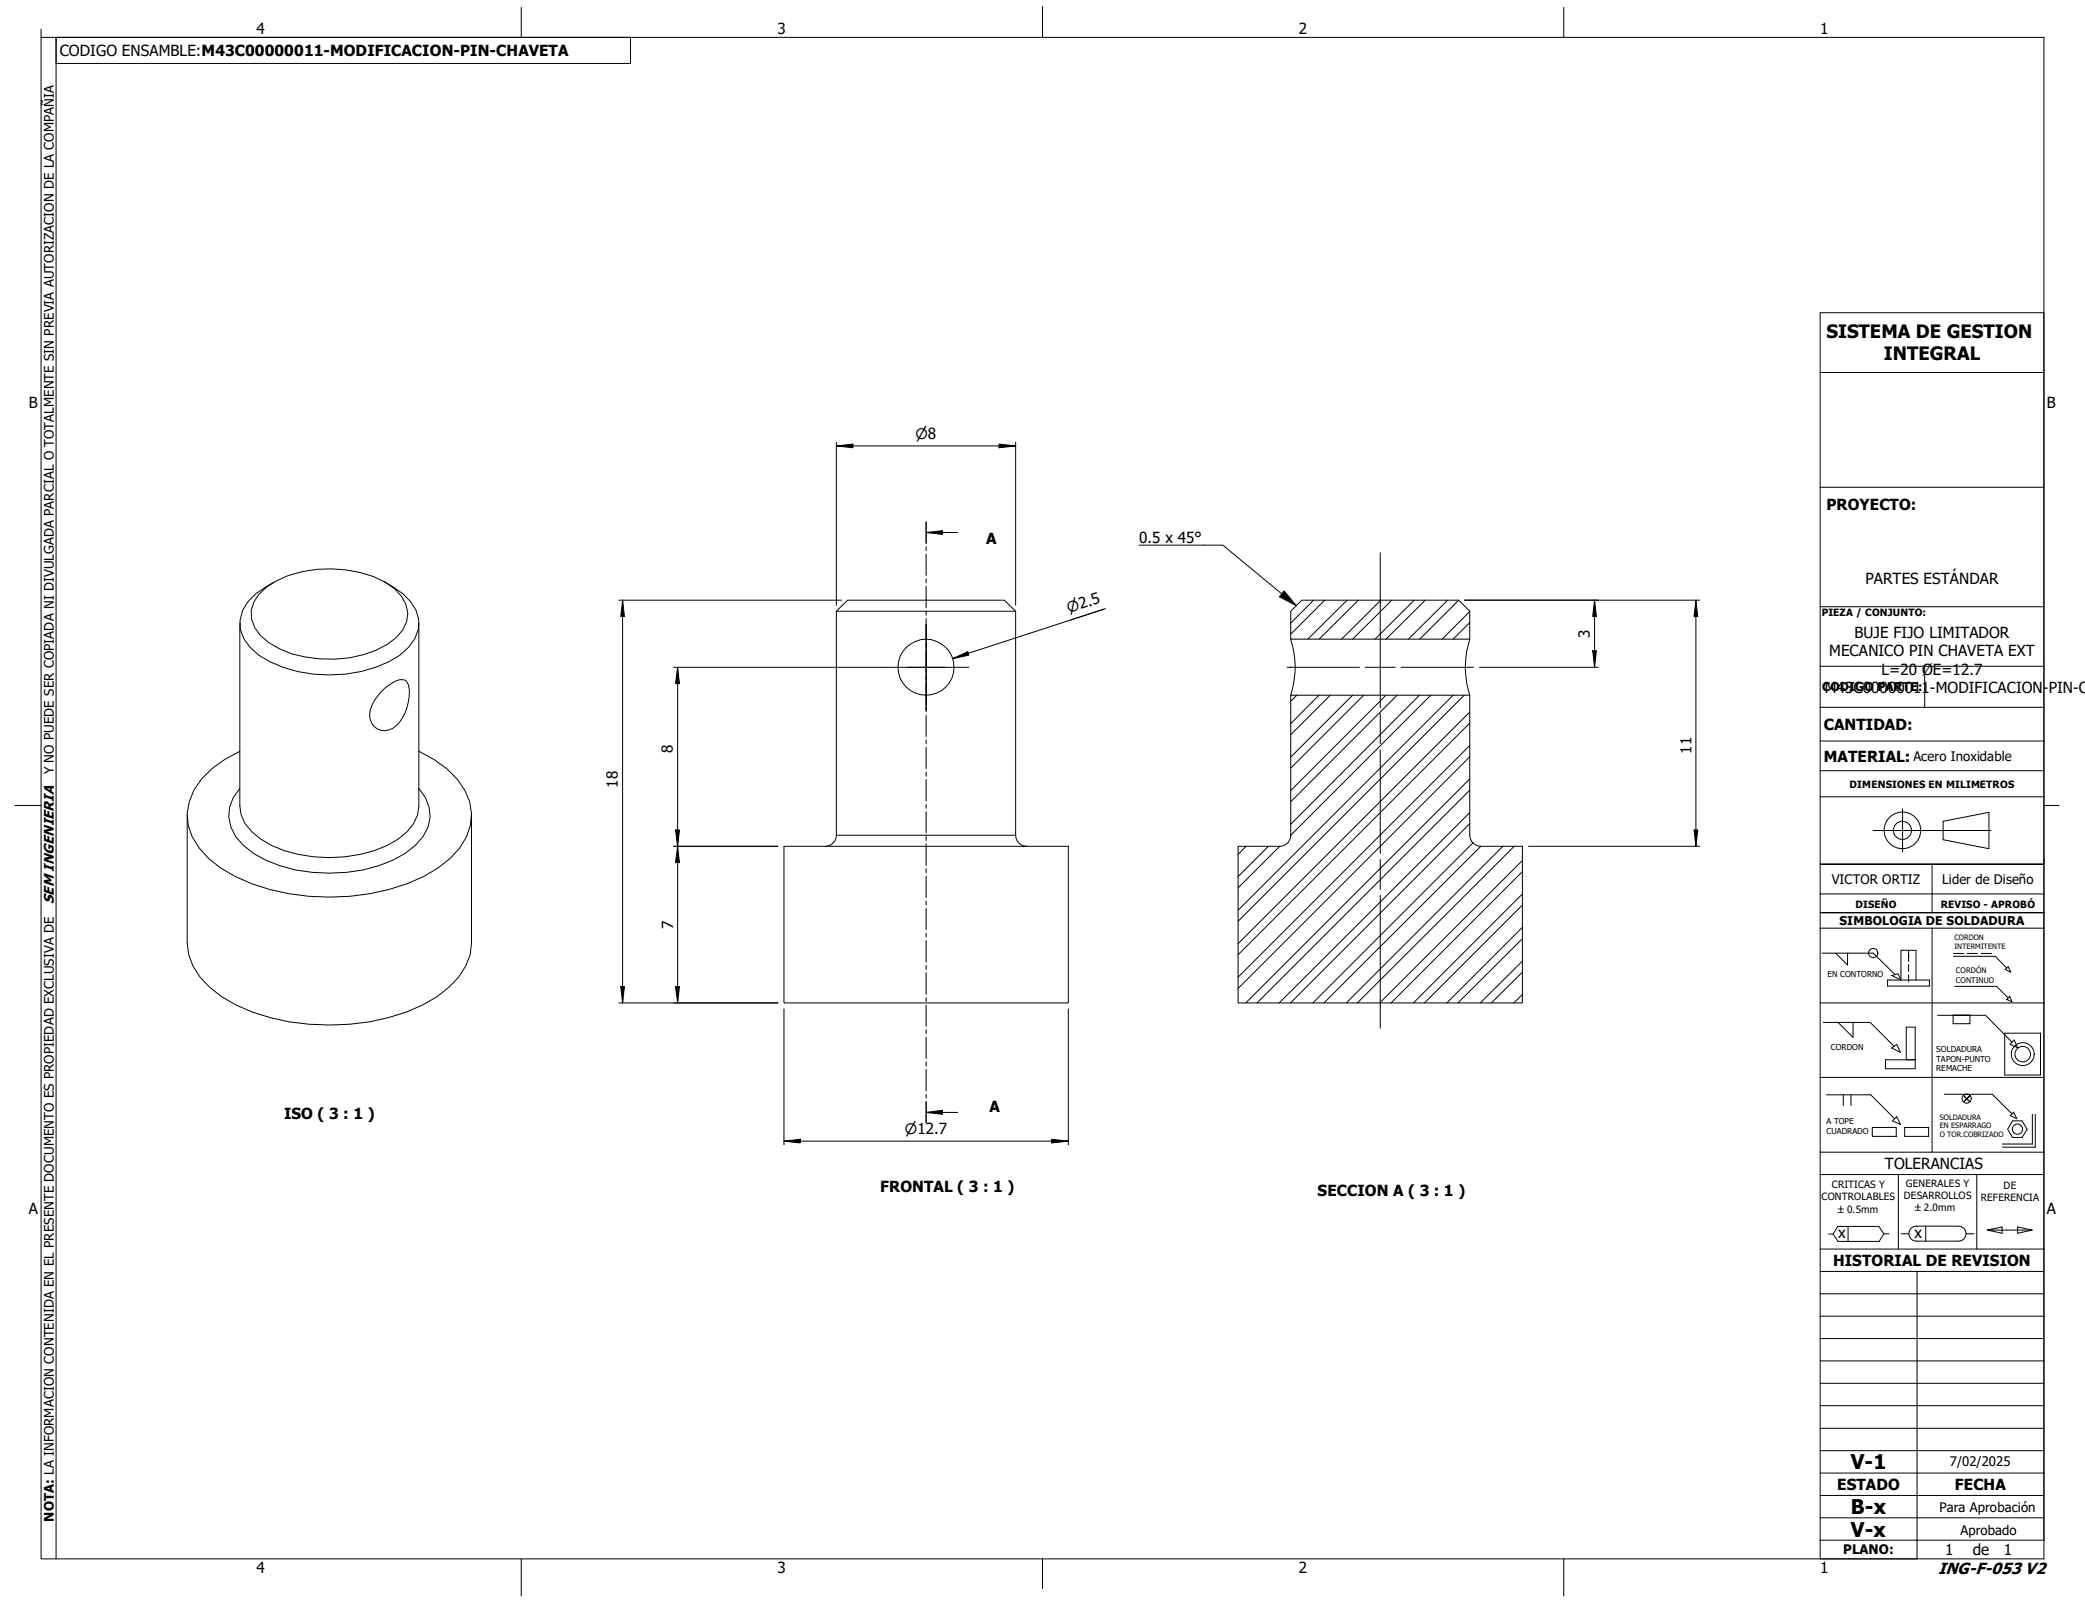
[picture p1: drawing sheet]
<svg xmlns="http://www.w3.org/2000/svg" width="279mm" height="216mm" viewBox="0 0 279 216" stroke-linecap="round" stroke-linejoin="round" font-family="sans-serif">
<!-- layer: Hatch (ISO) -->
<g fill="none" stroke="#000" stroke-width=".13">
<path d="M173.8 93.2l-.8 .8M176 80.4l-3 3.1M176.7 93.2l-3.7 3.8M177.5 80.4l-4.5 4.6M178.3 93.2l-5.3 5.3M180.5 80.4l-5.2 5.3M181.3 93.2l-8.3 8.3M182 80.4l-5.2 5.3M182.7 93.2l-9.7 9.7M185 80.4l-5.2 5.3M185.7 93.2l-12.7 12.7M186.5 80.4l-5.2 5.3"/>
<path d="M187.2 93.2l-14.2 14.3M189.5 80.4l-5.2 5.3M190.2 93.2l-17.2 17.3M191 80.4l-5.3 5.3M191.7 93.2l-18.7 18.7M194 80.4l-5.3 5.3M194.7 93.2l-28.8 28.8M195.5 80.4l-5.2 5.3M196.2 93.2l-30.3 30.3M197 99.9l-31.1 31.1M197 95.4l-31.1 31.1M197 82l-3.7 3.7"/>
<path d="M197 96.9l-31.1 31.1M197 83.4l-2.3 2.3M167 113.4l-1.1 1.1M170 113.4l-4.1 4.1M171.5 113.4l-5.6 5.6M197 108.9l-25.6 25.5M197 104.4l-30.1 30M197 110.4l-24.1 24M197 105.9l-28.5 28.5M197 101.4l-31.1 31.1M197.4 112.9l-21.5 21.5M198.4 113.4l-21 21"/>
<path d="M201.4 113.4l-21 21M202.9 113.4l-21 21M204 119.8l-14.6 14.6M204 115.3l-19.1 19.1M204 116.8l-17.6 17.6M204 133.3l-1.2 1.1M204 128.8l-5.6 5.6M204 124.3l-10.1 10.1M204 130.3l-4.2 4.1M204 125.8l-8.6 8.6M204 121.3l-13.1 13.1"/>
</g>
<!-- layer: Visible (ISO) -->
<g fill="none" stroke="#000" stroke-width=".13">
<path d="M34.7 79.7a10.6 10.6 0 0 1 5.8-3.1 16.6 16.6 0 0 1 11.1 1.4 5.4 5.4 0 0 1 3 4.2 4.9 4.9 0 0 1-2.7 4.2 16.3 16.3 0 0 1-14.4 .6 6.1 6.1 0 0 1-3.8-4v-1.2l.3-1.1zM36.7 78l-1 .6a6.1 6.1 0 0 0-3.5 4.5v1.2a6.8 6.8 0 0 0 4 4.4 18.8 18.8 0 0 0 15.9 0 6.9 6.9 0 0 0 4-4.4 5 5 0 0 0-2.1-4.7l-2.4-1.6M32.1 83.5v24.5M51 92.8a4.4 4.4 0 0 1 3-1.7 1.07 1.07 0 0 1 .8 1.1 6.4 6.4 0 0 1-1.7 5 2.07 2.07 0 0 1-2.6 .5 2.07 2.07 0 0 1-.9-2.5 5.6 5.6 0 0 1 1.4-2.4zM56.1 83.5v24.5M112.1 81.9l1.5-1.5h21l1.5 1.5M112.1 81.9v30a1.5 1.5 0 0 1-1.5 1.5M112.1 81.9h24M136.1 81.9v30a1.5 1.5 0 0 0 1.5 1.5M173 93.2h24v18.7a1.5 1.5 0 0 0 1.5 1.5h5.5v21h-38.1v-21h5.6a1.5 1.5 0 0 0 1.5-1.5zM173 81.9l1.4-1.5h21.1l1.5 1.5v3.8h-24zM173 85.7a12.1 12.1 0 0 1 0 7.5"/>
<path d="M197 85.7a12.1 12.1 0 0 0 0 7.5M243.9 89.3h14M243.9 81.3h30M243.9 94.8h30M243.9 99.3h30M25.1 109.2v17.2a8.1 8.1 0 0 0 3 5.9 19.4 19.4 0 0 0 8.1 4.1 30.6 30.6 0 0 0 20.4-1.7 12.7 12.7 0 0 0 5.8-5.2l.6-1.5 .2-1.6v-17.2M32.1 100.7a12.9 12.9 0 0 0-6.1 5.2 6.7 6.7 0 0 0 .7 7.8 15.3 15.3 0 0 0 7 4.7 30.6 30.6 0 0 0 23.1-.9 12.3 12.3 0 0 0 5.7-5.4 6.9 6.9 0 0 0-1.3-7.7l-1.3-1.4-1.8-1.2-2-1.1M105.1 113.4h38.1v21h-38.1zM243.9 119.8h15M243.9 179.4h30M243.9 176.4h30M243.9 173.4h30"/>
<path d="M243.9 170.4h30M247.6 164.4v2M252.4 165.3l-.6 1.1h-5.5l-.7-1h-.6M253.1 165.3h-.7l-.6-.9h-5.5l-.7 1M254.8 165.3h1M256.9 166.3h5.5M256.9 164.3h5.5M256.9 164.3a1.01 1.01 0 0 0-1.1 1 1.01 1.01 0 0 0 1.1 1M256.9 170.4v38.5M258.1 164.3v2M262.4 164.3a1.01 1.01 0 0 1 1.1 1 1.01 1.01 0 0 1-1.1 1M263.5 165.3h1"/>
<path d="M266.3 164.9l2 .4v-.9l-2 .5h6M270.4 164.4l1.9 .5-1.9 .4zM243.9 182.4h30"/>
<circle cx="124.1" cy="89.4" r="3.8"/>
</g>
<!-- layer: Visible Narrow (ISO) -->
<path d="M32.1 108l.2 1.2a7.5 7.5 0 0 0 4.1 4.1 19.2 19.2 0 0 0 15.5 0 7.2 7.2 0 0 0 4.1-4.1l.1-1.2M32.1 105.7a5.1 5.1 0 0 0 .5 7.6 15.3 15.3 0 0 0 9.2 3.6 19.7 19.7 0 0 0 12.5-2.5 6.6 6.6 0 0 0 3.3-4.9l-.1-1.3-.5-1.3-.9-1.2M112.1 111.9h24" fill="none" stroke="#000" stroke-width=".13"/>
<!-- layer: Section Line (ISO) -->
<g fill="none" stroke="#000" stroke-width=".13">
<path d="M124.1 71.4l2.2-.3v.5zM124.1 70v2.8M124.1 73.3v.5M124.1 74.3v2.8M124.1 77.6v.5M124.1 78.6v2.9M124.1 71.4h4.2M124.1 81.9v.5M124.1 82.9v2.9M124.1 86.2v.5M124.1 87.2v2.9M124.1 90.5v.6"/>
<path d="M124.1 91.5v2.9M124.1 94.9v.5M124.1 95.8v2.9M124.1 99.2v.5M124.1 100.2v2.8M124.1 103.5v.5M124.1 104.5v2.9M124.1 107.8v.5M124.1 108.8v2.9M124.1 112.1v.5M124.1 113.1v2.9M124.1 116.4v.6"/>
<path d="M124.1 117.4v2.9M124.1 120.8v.5M124.1 121.7v2.9M124.1 125.1v.5M124.1 126v2.9M124.1 129.4v.5M124.1 130.4v2.8M124.1 133.7v.5M124.1 134.7v2.8M124.1 138v.5M124.1 139v2.9M124.1 149.1l2.2-.3v.5z"/>
<path d="M124.1 142.3v.6M124.1 143.3v2.9M124.1 146.6v.6M124.1 147.6v2.9M124.1 149.1h4.2"/>
</g>
<path d="M124.1 71.4l2.2-.3v.5zM124.1 149.1l2.2-.3v.5z" fill="#000"/>
<!-- layer: Title (ISO) -->
<path d="M243.9 49.9h30M243.9 65.3v-23.4h30v164.5M243.9 65.3v57M243.9 65.3h30M243.9 103.3h30M273.9 115.8h-30h30M243.9 122.3v32.1h30M243.9 122.3h30M243.9 154.4v54.5h13M243.9 167.4h30" fill="none" stroke="#000" stroke-width=".13"/>
<!-- layer: Title (ANSI) -->
<g fill="none" stroke="#000" stroke-width=".13">
<path d="M273.9 89.3h-16v5.5M243.9 106.8h30M258.9 119.8h15M258.9 115.8v6.5M260.4 110.1l6.1-1.2v4.8l-6.1-1.2zM243.9 122.3h30h-29.7M243.9 124.4h30M243.9 134.4h30M244.2 127.7h6.8l2.9 2.9M244.3 137h6.3l3.2 3.2M246 127.7l1.6 1.6v-1.6M246.3 137l2 2v-2"/>
<path d="M252.9 131.3h5.7v.9h-5.7zM253.5 130.7l.9-.2 .3 .8zM254.7 131.3v-3.9h2.1v3.9M255.8 127.4v1.5M255.8 129.3v.9M255.8 130.6v1M258.9 124.4v30M259.6 136.1h6.5l3.5 3.6M261.7 136.1v1.1h2.3v-1.1h-2.3h2.3M261.8 127.8h1.4M261.8 128.2h5.6l1.5 1.6M261.9 132.2h5.6l1.6 1.5"/>
<path d="M263.6 127.8h1.4M265.5 127.8h1.4M268.6 138.5h4.8v5.6h-4.8zM269.1 129.5l.4 .8-.8-.4zM269.3 133.5l.3 .8-.7-.4zM269.9 139.4l.5 1-1.1-.5zM243.9 144.4h30M243.9 157.4h30M244.8 146.7h5.9l3.2 3.2M247 146.7v1.5M248 146.7v1.5M250.9 151.1h3.2v1.2h-3.2z"/>
<path d="M253.5 140.4l.7-.4 .5 1zM254.2 149.6l.5 1.1-1.1-.5zM254.4 157.4v10M255.2 151.1h3.2v1.2h-3.2zM255.4 142v-4.3h1.2v5.5h-3.9v-1.2h3.9M260.6 146.6h6.4l2.6 2.7M263.1 146.8l.9 .9M264 146.8l-.9 .9 .9-.9M264.9 157.4v10M269.4 149.5l.4-.5 .5 .9zM269.7 150.2h1.3l.6 1.1-.6 1.1h-1.3l-.7-1.1zM272.3 149.3v4h-4"/>
<path d="M272.7 149.3v4.4h-4.4M243.9 191.4h30M243.9 194.4h30M243.9 188.4h30M243.9 185.4h30M243.9 197.4h30M243.9 206.4h30M243.9 203.4h30M243.9 200.4h30"/>
<circle cx="254.9" cy="111.3" r="2.45"/>
<circle cx="254.9" cy="111.3" r="1.22"/>
<circle cx="251" cy="127.7" r=".62"/>
<circle cx="263.5" cy="147.2" r=".62"/>
<circle cx="270.4" cy="151.3" r=".69"/>
<circle cx="271.1" cy="141.3" r="1.53"/>
<circle cx="271.1" cy="141.3" r="1.04"/>
</g>
<!-- layer: Centerline (ANSI) -->
<path d="M251 111.3h15.8M255 108.4v5.8" fill="none" stroke="#000" stroke-width=".13"/>
<!-- layer: Border (ANSI) -->
<path d="M5.5 5h268.4v203.9h-268.4zM7.5 5h77v3.5h-77zM7.5 5v203.9M69.8 1v4M209.5 1v4M69.8 208.9v5M209.5 208.9v5" fill="none" stroke="#000" stroke-width=".13"/>
<!-- layer: Border (ISO) -->
<path d="M5.5 3.9v1.1M139.7 .9v4.1M2 107.9h3.5M273.9 107.9h2M139.7 208.9v4" fill="none" stroke="#000" stroke-width=".13"/>
<!-- layer: Centerline (ISO) -->
<path d="M185 74.1v20.8M172.5 89.4h9.7M183 89.4h4M185 95.6v4.1M187.7 89.4h9.7M185 100.5v13.9M185 115.2v4M185 120v17.8" fill="none" stroke="#000" stroke-width=".13"/>
<!-- layer: Dimension (ISO) -->
<g fill="none" stroke="#000" stroke-width=".13">
<path d="M112.1 59.8l2.2-.3v.5zM112.1 59.8h24M112.1 59.3v21.8M133.9 59.5l2.2 .3-2.2 .2zM136.1 59.3v21.8M82.9 80.4h29.9M83.4 80.4l.3 2.2h-.5zM83.4 80.4v54M90.3 89.4h28.1M90.8 89.4l.3 2.2h-.6zM90.8 89.4v45M127.7 88.3l2-1 .1 .5z"/>
<path d="M147.8 81.7l-4.3 1.4M148.1 81.6l-20.4 6.7M196.3 80.4h31.5M198.3 89.4h15.9M213.4 87.2h.5l-.2 2.2zM213.7 80.4l.2 2.2h-.5zM213.7 80.4v9M227.3 80.4l.2 2.2h-.5zM227.3 80.4v33M90.3 113.4h13.9M90.5 111.2h.6l-.3 2.2zM90.8 113.4l.3 2.2h-.6z"/>
<path d="M204.8 113.4h23M227 111.2h.5l-.2 2.2zM82.9 134.4h21.3M83.2 132.2h.5l-.3 2.2zM90.5 132.2h.6l-.3 2.2zM105.1 135.2v18.2M143.2 135.2v18.2M105.1 152.9l2.1-.2v.5zM105.1 152.9h38.1M140.9 152.7l2.3 .2-2.3 .3z"/>
</g>
<g fill="#000">
<path d="M112.1 59.8l2.2-.3v.5zM133.9 59.5l2.2 .3-2.2 .2zM83.4 80.4l.3 2.2h-.5zM90.8 89.4l.3 2.2h-.6zM127.7 88.3l2-1 .1 .5zM213.4 87.2h.5l-.2 2.2zM213.7 80.4l.2 2.2h-.5zM227.3 80.4l.2 2.2h-.5zM90.5 111.2h.6l-.3 2.2zM90.8 113.4l.3 2.2h-.6zM227 111.2h.5l-.2 2.2zM83.2 132.2h.5l-.3 2.2z"/>
<path d="M90.5 132.2h.6l-.3 2.2zM105.1 152.9l2.1-.2v.5zM140.9 152.7l2.3 .2-2.3 .3z"/>
</g>
<!-- layer: Symbol (ISO) -->
<path d="M152.6 73.1h11.3l9.8 8.1M172.1 79.2l1.6 2-2.3-1.2z" fill="none" stroke="#000" stroke-width=".13"/>
<path d="M172.1 79.2l1.6 2-2.3-1.2z" fill="#000"/>
<!-- layer: Center Mark (ISO) -->
<path d="M118.4 89.4h8.2M121.6 89.4h8.2M124.1 83.7v11.5" fill="none" stroke="#000" stroke-width=".13"/>
<g font-size="2.7">
<text x="248" y="196.9">V-1</text>
<text x="248" y="202.9">B-x</text>
<text x="248" y="205.9">V-x</text>
</g>
<g font-size="2.5">
<text x="244.8" y="45.3">SISTEMA DE GESTION</text>
<text x="252.4" y="48.3">INTEGRAL</text>
</g>
<text font-size="2.2" x="259.7" y="210.9">ING-F-053 V2</text>
<g font-size="2">
<text x="34.4" y="4.6">4</text>
<text x="104.2" y="4.6">3</text>
<text x="174.1" y="4.6">2</text>
<text x="243.9" y="4.6">1</text>
<text x="8" y="7.5">CODIGO ENSAMBLE:M43C00000011-MODIFICACION-PIN-CHAVETA</text>
<text x="3.9" y="54.7">B</text>
<text x="274.3" y="54.7">B</text>
<text x="244.8" y="68.3">PROYECTO:</text>
<text x="132.2" y="72.9">A</text>
<text x="152.6" y="72.7">0.5 x 45°</text>
<text x="250" y="78.3">PARTES ESTÁNDAR</text>
<text x="213" y="85.5" transform="rotate(-90 213 85.5)">3</text>
<text x="245.1" y="87.9">MECANICO PIN CHAVETA EXT</text>
<text x="248.5" y="85.5">BUJE FIJO LIMITADOR</text>
<text x="244.5" y="92.8">M43C00000011-MODIFICACION-</text>
<text x="252.1" y="90.4">L=20 ØE=12.7</text>
<text x="274.5" y="92.8">PIN-C</text>
<text x="90.2" y="100.9" transform="rotate(-90 90.2 100.9)">8</text>
<text x="226.7" y="101" transform="rotate(-90 226.7 101)">11</text>
<text x="244.4" y="97.8">CANTIDAD:</text>
<text x="82.8" y="105.6" transform="rotate(-90 82.8 105.6)">18</text>
<text x="244.4" y="102.1">MATERIAL:</text>
<text x="90.2" y="124.5" transform="rotate(-90 90.2 124.5)">7</text>
<text x="132.6" y="149">A</text>
<text x="38.1" y="150">ISO ( 3 : 1 )</text>
<text x="117.9" y="159.7">FRONTAL ( 3 : 1 )</text>
<text x="176.6" y="160.2">SECCION A ( 3 : 1 )</text>
<text x="252.6" y="156.7">TOLERANCIAS</text>
<text x="3.8" y="162.7">A</text>
<text x="246.3" y="165.9">x</text>
<text x="256.5" y="165.9">x</text>
<text x="274.3" y="162.7">A</text>
<text x="245.6" y="169.7">HISTORIAL DE REVISION</text>
<text x="246.2" y="199.6">ESTADO</text>
<text x="262" y="199.6">FECHA</text>
<text x="260.7" y="208.5">1</text>
<text x="264.4" y="208.5">de</text>
<text x="268.5" y="208.5">1</text>
<text x="34.4" y="210.8">4</text>
<text x="104.2" y="210.8">3</text>
<text x="174.1" y="210.8">2</text>
<text x="243.9" y="210.8">1</text>
</g>
<g font-size="1.9">
<text x="122.7" y="58.8">⌀8</text>
<text x="143.2" y="82.2" transform="rotate(-18 143.2 82.2)">⌀2.5</text>
<text x="7.2" y="121.1" transform="rotate(-90 7.2 121.1)">SEM INGENIERIA</text>
<text x="121.2" y="151.9">⌀12.7</text>
</g>
<g font-size="1.8">
<text x="256.4" y="102">Acero Inoxidable</text>
<text x="7.2" y="103.8" transform="rotate(-90 7.2 103.8)">Y NO PUEDE SER COPIADA NI DIVULGADA PARCIAL O TOTALMENTE SIN PREVIA AUTORIZACION DE LA COMPAÑIA</text>
<text x="245.5" y="118.5">VICTOR ORTIZ</text>
<text x="260.3" y="118.5">Lider de Diseño</text>
<text x="261.3" y="196.5">7/02/2025</text>
<text x="7.2" y="203.9" transform="rotate(-90 7.2 203.9)">NOTA: LA INFORMACION CONTENIDA EN EL PRESENTE DOCUMENTO ES PROPIEDAD EXCLUSIVA DE</text>
<text x="259.9" y="202.7">Para Aprobación</text>
<text x="247" y="208.3">PLANO:</text>
<text x="262.7" y="205.8">Aprobado</text>
</g>
<g font-size="1.6">
<text x="244.2" y="92.6">CODIGO PARTE:</text>
<text x="246.5" y="123.9">SIMBOLOGIA DE SOLDADURA</text>
</g>
<g font-size="1.3">
<text x="244.1" y="82.6">PIEZA / CONJUNTO:</text>
<text x="247.8" y="105.6">DIMENSIONES EN MILIMETROS</text>
<text x="248.6" y="121.7">DISEÑO</text>
<text x="260.1" y="121.7">REVISO - APROBÓ</text>
<text x="244.1" y="160.9">CONTROLABLES</text>
<text x="245.5" y="159.2">CRITICAS Y</text>
<text x="255.1" y="160.7">DESARROLLOS</text>
<text x="255.4" y="159.1">GENERALES Y</text>
<text x="265.4" y="160.9">REFERENCIA</text>
<text x="268.5" y="159.3">DE</text>
<text x="246.3" y="162.5">±0.5mm</text>
<text x="256.6" y="162.3">±2.0mm</text>
</g>
<g font-size="1.1">
<text x="244.9" y="130.9">EN CONTORNO</text>
<text x="245.4" y="140.7">CORDON</text>
<text x="259.5" y="141">SOLDADURA</text>
<text x="259.5" y="142.3">TAPON-PUNTO</text>
<text x="259.5" y="143.6">REMACHE</text>
<text x="244.8" y="150.6">A TOPE</text>
<text x="244.8" y="151.9">CUADRADO</text>
</g>
<g font-size="1">
<text x="261.9" y="126">CORDON</text>
<text x="261.9" y="127.2">INTERMITENTE</text>
<text x="262.1" y="130.4">CORDÓN</text>
<text x="262.1" y="131.7">CONTINUO</text>
<text x="259.9" y="150">SOLDADURA</text>
<text x="259.9" y="151.2">EN ESPARRAGO</text>
<text x="259.9" y="152.4">O TOR.COBRIZADO</text>
</g>
</svg>
